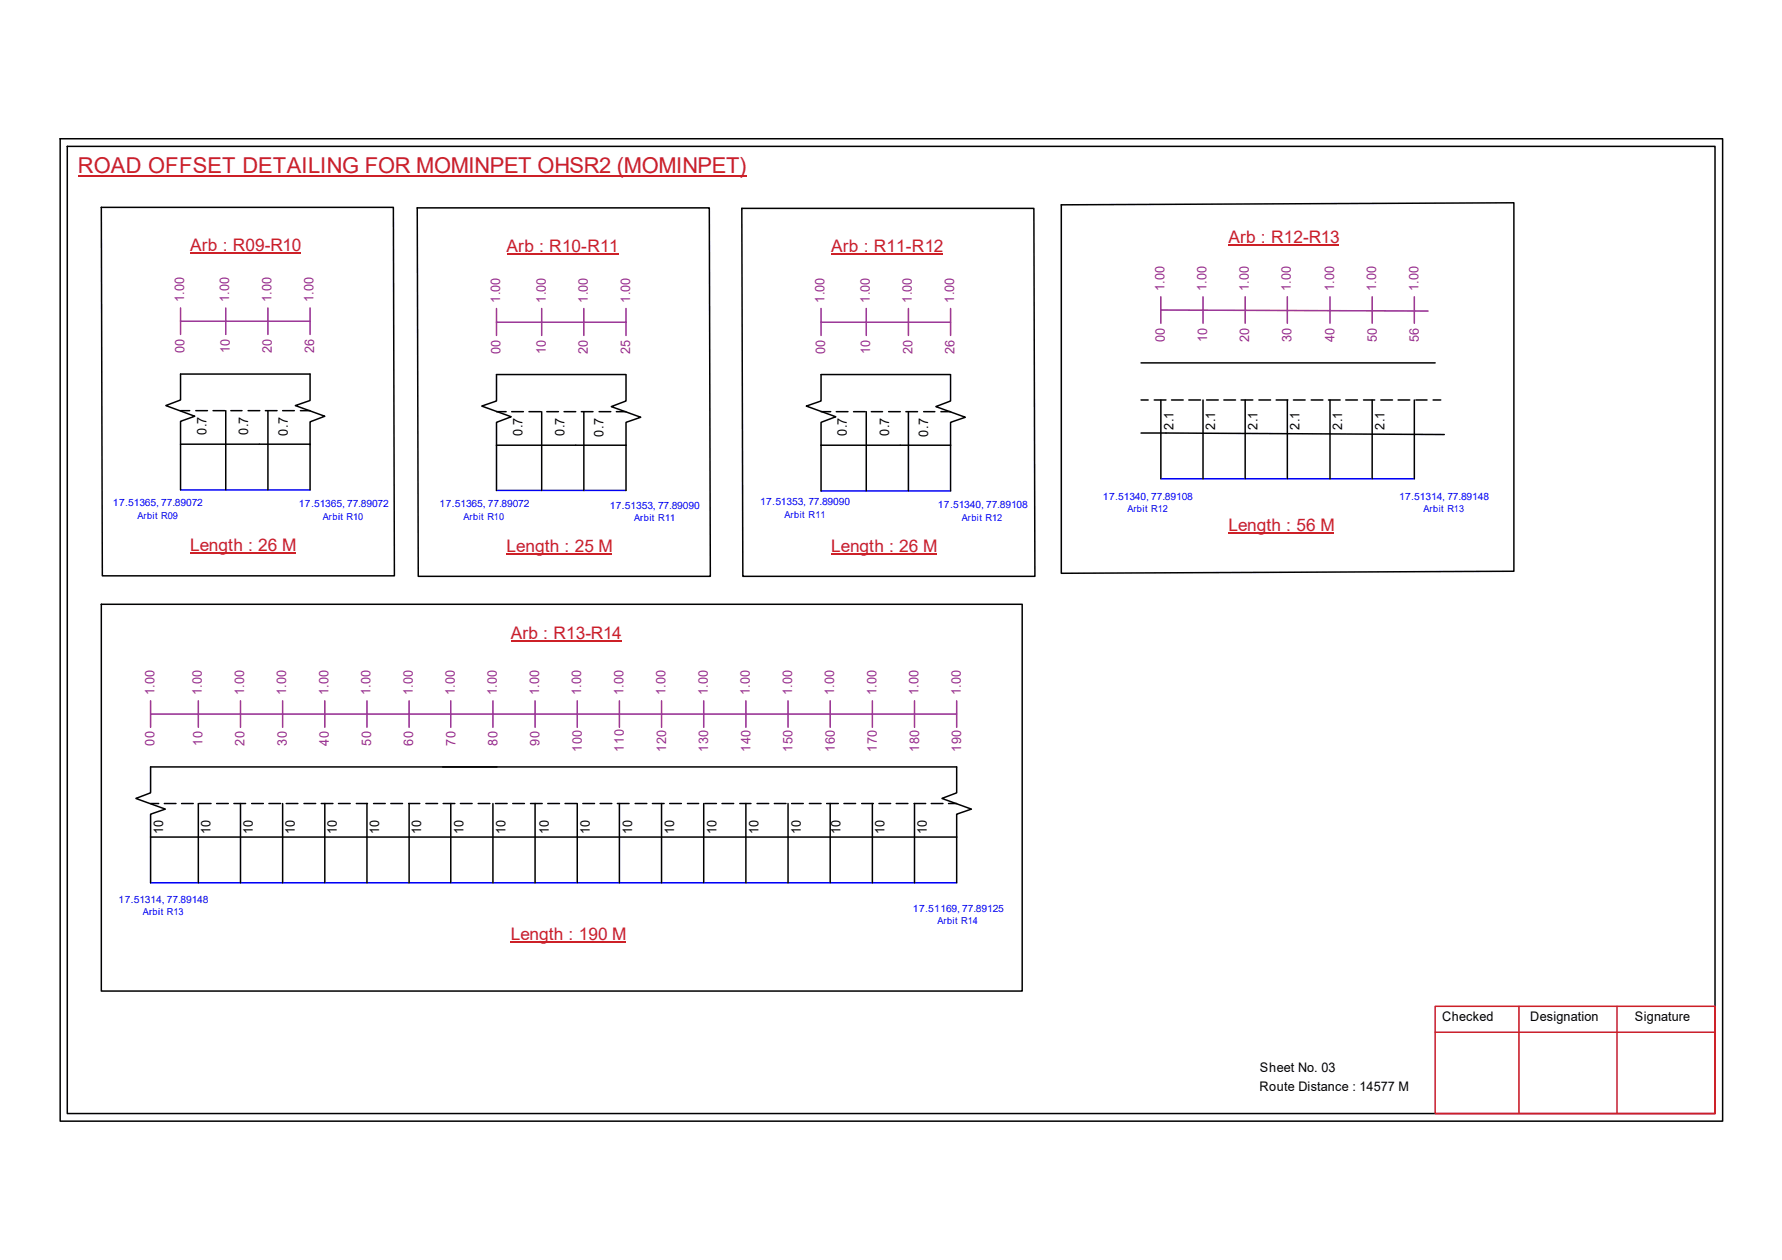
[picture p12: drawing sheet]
<svg xmlns="http://www.w3.org/2000/svg" width="297mm" height="210mm" viewBox="0 0 297 210" stroke-linecap="round" stroke-linejoin="round" font-family="sans-serif">
<g fill="none" stroke="#000" stroke-width=".25">
<path d="M10 23.1h277.1v163.7h-277.1zM11.2 24.4h274.7v161.1h-274.7zM16.9 34.5h48.7l.1 61.4h-48.6zM69.6 34.6h48.6l.2 61.4h-48.7zM123.7 34.7h48.6l.2 61.3h-48.7zM176.9 34.1l75.4-.3v61.4l-75.4 .3zM30.1 74v-3.8l2.4-.9-4.9-1.7 2.5-1v-4.3h21.6v4.4l-2.5 .9 4.9 1.7-2.4 1v3.8M30.1 74h21.6v7.6M30.1 68.4h1.5M30.1 74v7.6M32.6 68.4h2M35.5 68.4h2"/>
<path d="M37.6 68.4v13.2M38.5 68.4h1.8M41.4 68.4h1.9M44.2 68.4h2M44.7 68.4v13.2M47.1 68.4h2M50.1 68.4h1.6M82.8 74.2h21.5M82.8 68.6h1.6M82.8 74.2v7.5M85.3 68.6h1.9M88.2 68.6h1.9"/>
<path d="M90.3 68.6v13.1M91.1 68.6h2M94 68.6h2M96.9 68.6h1.9M97.3 68.6v13.1M99.9 68.6h1.9M102.7 68.6h1.6M104.3 62.4h-21.5v4.4l-2.5 .8 4.9 1.8-2.4 1v3.8M104.3 62.5v4.3l-2.4 .9 4.9 1.8-2.5 .9v3.8M104.3 74.2v7.5M136.9 74.2h21.6M136.9 68.6h1.6"/>
<path d="M136.9 74.2v7.6M139.4 68.6h1.9M142.3 68.6h1.9M144.4 68.6v13.2M145.2 68.6h1.9M148.1 68.6h2M151 68.6h1.9M151.4 68.6v13.2M154 68.6h1.8M156.8 68.6h1.7M158.5 62.4h-21.6v4.4l-2.5 .8 4.9 1.8-2.4 1v3.8M158.5 62.5v4.3l-2.5 .9 4.9 1.8-2.4 .9v3.8"/>
<path d="M158.5 74.2v7.6M190.2 72.1l50.5 .3M190.2 66.6h1.2M190.2 60.5h49M192.4 66.6h1.9M193.5 66.6v13.2M195.3 66.6h1.9M198.2 66.6h1.9M200.5 66.6v13.2M201.1 66.6h2M204 66.6h1.9M206.9 66.6h1.9"/>
<path d="M207.6 66.6v13.2M209.8 66.6h2M212.7 66.6h2M214.6 66.6v13.2M215.6 66.6h1.9M218.6 66.6h1.9M221.4 66.6h2M221.7 66.6v13.2M224.3 66.6h2M227.3 66.6h1.8M228.7 66.6v13.2M230.2 66.6h1.9"/>
<path d="M233 66.6h2M235.8 66.6v13.2M236 66.6h1.9M238.9 66.6h1.3M16.9 100.7h153.5v64.4h-153.5zM25.1 139.4v-3.8l2.5-.8-5-1.8 2.5-.9v-4.3h134.4v4.3l-2.5 .9 4.9 1.8-2.4 .8v3.8M25.1 139.4h134.4M25.1 133.9h1.4M25.1 139.4v7.7M27.4 133.9h1.9M30.3 133.9h1.9M33.1 133.9v13.2"/>
<path d="M33.2 133.9h2M36.1 133.9h2M39 133.9h1.9M40.1 133.9v13.2M41.9 133.9h2M44.8 133.9h2M47.1 133.9v13.2M47.7 133.9h2M50.7 133.9h1.9M53.5 133.9h2M54.1 133.9v13.2M56.4 133.9h2"/>
<path d="M59.4 133.9h1.9M61.2 133.9v13.2M62.3 133.9h1.9M65.1 133.9h2M68.1 133.9h1.9M68.2 133.9v13.2M71 133.9h1.9M73.9 133.9h1.9M75.1 133.9v13.2M76.7 133.9h2M79.7 133.9h2M82.2 133.9v13.2"/>
<path d="M82.6 133.9h1.9M85.5 133.9h1.9M88.4 133.9h2M89.2 133.9v13.2M91.3 133.9h2M94.2 133.9h1.9M96.2 133.9v13.2M97.2 133.9h1.9M100 133.9h2M102.9 133.9h2M103.2 133.9v13.2M105.9 133.9h1.9"/>
<path d="M108.8 133.9h1.9M110.3 133.9v13.2M111.6 133.9h2M114.6 133.9h1.9M117.3 133.9v13.2M117.5 133.9h1.9M120.4 133.9h1.9M123.3 133.9h1.9M124.3 133.9v13.2M126.2 133.9h1.9M129.1 133.9h1.9M131.4 133.9v13.2"/>
<path d="M131.9 133.9h2M134.9 133.9h2M137.8 133.9h1.9M138.4 133.9v13.2M140.7 133.9h1.9M143.6 133.9h2M145.4 133.9v13.2M146.5 133.9h2M149.4 133.9h1.9M152.4 133.9h1.9M152.4 133.9v13.2M155.2 133.9h2"/>
<path d="M158.1 133.9h1.4M159.5 139.4v7.7"/>
</g>
<path d="M239.2 167.6h46.7v17.9h-46.7zM239.2 172h46.7M253.2 167.6v17.9M269.5 167.6v17.9" fill="none" stroke="#cc1f26" stroke-width=".25"/>
<path d="M13 29.3h111.4" fill="none" stroke="#cd2027" stroke-width=".25"/>
<path d="M193.5 79.8h42.3M30.1 81.6h21.6M82.8 81.7h21.5M136.9 81.8h21.6M25.1 147.1h134.4" fill="none" stroke="#00f" stroke-width=".25"/>
<g fill="none" stroke="#93278f" stroke-width=".25">
<path d="M30.1 53.5h21.6M30.1 51.3v4.4M37.6 51.3v4.4M44.7 51.3v4.4M51.7 51.3v4.4M82.8 53.7h21.5M82.8 51.4v4.5M90.3 51.4v4.5M97.3 51.4v4.5M104.3 51.4v4.5M136.9 53.7h21.6M136.9 51.4v4.5"/>
<path d="M144.4 51.4v4.5M151.4 51.4v4.5M158.5 51.4v4.5M193.5 51.6l44.5 .2M193.5 49.4v4.4M200.5 49.4v4.4M207.6 49.4v4.4M214.6 49.4v4.4M221.7 49.4v4.4M228.7 49.4v4.4M235.8 49.4v4.4M25.1 119h134.4"/>
<path d="M25.1 116.8v4.4M33.1 116.8v4.4M40.1 116.8v4.4M47.1 116.8v4.4M54.1 116.8v4.4M61.2 116.8v4.4M68.2 116.8v4.4M75.1 116.8v4.4M82.2 116.8v4.4M89.2 116.8v4.4M96.2 116.8v4.4M103.2 116.8v4.4"/>
<path d="M110.3 116.8v4.4M117.3 116.8v4.4M124.3 116.8v4.4M131.4 116.8v4.4M138.4 116.8v4.4M145.4 116.8v4.4M152.4 116.8v4.4M159.5 116.8v4.4"/>
</g>
<path d="M31.7 42.1h18.5M84.5 42.2h18.6M138.6 42.2h18.6M204.8 40.8h18.4M31.7 92.2h17.6M84.5 92.4h17.6M138.6 92.4h17.6M204.8 88.8h17.6M85.1 106.8h18.5M85.1 156.9h19.2" fill="none" stroke="#cd2027" stroke-width=".17"/>
<text font-size="3.6" fill="#cd2027" x="13" y="28.9">ROAD OFFSET DETAILING FOR MOMINPET OHSR2 (MOMINPET)</text>
<g font-size="2.9" fill="#cd2027">
<text x="31.7" y="41.7">Arb : R09-R10</text>
<text x="84.5" y="41.9">Arb : R10-R11</text>
<text x="138.6" y="41.9">Arb : R11-R12</text>
<text x="204.8" y="40.5">Arb : R12-R13</text>
<text x="204.8" y="88.5">Length : 56 M</text>
<text x="31.7" y="91.9">Length : 26 M</text>
<text x="84.5" y="92">Length : 25 M</text>
<text x="138.6" y="92">Length : 26 M</text>
<text x="85.1" y="106.4">Arb : R13-R14</text>
<text x="85.1" y="156.5">Length : 190 M</text>
</g>
<g font-size="2.2" fill="#93278f">
<text x="30.7" y="50.4" transform="rotate(-90 30.7 50.4)">1.00</text>
<text x="38.2" y="50.4" transform="rotate(-90 38.2 50.4)">1.00</text>
<text x="45.3" y="50.4" transform="rotate(-90 45.3 50.4)">1.00</text>
<text x="52.3" y="50.4" transform="rotate(-90 52.3 50.4)">1.00</text>
<text x="83.4" y="50.5" transform="rotate(-90 83.4 50.5)">1.00</text>
<text x="91" y="50.5" transform="rotate(-90 91 50.5)">1.00</text>
<text x="98" y="50.5" transform="rotate(-90 98 50.5)">1.00</text>
<text x="105" y="50.5" transform="rotate(-90 105 50.5)">1.00</text>
<text x="137.5" y="50.5" transform="rotate(-90 137.5 50.5)">1.00</text>
<text x="145" y="50.5" transform="rotate(-90 145 50.5)">1.00</text>
<text x="152" y="50.5" transform="rotate(-90 152 50.5)">1.00</text>
<text x="159" y="50.5" transform="rotate(-90 159 50.5)">1.00</text>
<text x="194.1" y="48.5" transform="rotate(-90 194.1 48.5)">1.00</text>
<text x="201.1" y="48.5" transform="rotate(-90 201.1 48.5)">1.00</text>
<text x="208.1" y="48.5" transform="rotate(-90 208.1 48.5)">1.00</text>
<text x="215.2" y="48.5" transform="rotate(-90 215.2 48.5)">1.00</text>
<text x="222.4" y="48.5" transform="rotate(-90 222.4 48.5)">1.00</text>
<text x="229.4" y="48.5" transform="rotate(-90 229.4 48.5)">1.00</text>
<text x="236.4" y="48.5" transform="rotate(-90 236.4 48.5)">1.00</text>
<text x="30.8" y="58.8" transform="rotate(-90 30.8 58.8)">00</text>
<text x="38.3" y="58.8" transform="rotate(-90 38.3 58.8)">10</text>
<text x="45.3" y="58.8" transform="rotate(-90 45.3 58.8)">20</text>
<text x="52.4" y="58.8" transform="rotate(-90 52.4 58.8)">26</text>
<text x="83.4" y="58.9" transform="rotate(-90 83.4 58.9)">00</text>
<text x="91" y="58.9" transform="rotate(-90 91 58.9)">10</text>
<text x="98" y="58.9" transform="rotate(-90 98 58.9)">20</text>
<text x="105" y="58.9" transform="rotate(-90 105 58.9)">25</text>
<text x="137.5" y="58.9" transform="rotate(-90 137.5 58.9)">00</text>
<text x="145.1" y="58.9" transform="rotate(-90 145.1 58.9)">10</text>
<text x="152.1" y="58.9" transform="rotate(-90 152.1 58.9)">20</text>
<text x="159.1" y="58.9" transform="rotate(-90 159.1 58.9)">26</text>
<text x="194.2" y="57" transform="rotate(-90 194.2 57)">00</text>
<text x="201.2" y="57" transform="rotate(-90 201.2 57)">10</text>
<text x="208.2" y="57" transform="rotate(-90 208.2 57)">20</text>
<text x="215.3" y="57" transform="rotate(-90 215.3 57)">30</text>
<text x="222.5" y="57" transform="rotate(-90 222.5 57)">40</text>
<text x="229.5" y="57" transform="rotate(-90 229.5 57)">50</text>
<text x="236.5" y="57" transform="rotate(-90 236.5 57)">56</text>
<text x="25.8" y="115.8" transform="rotate(-90 25.8 115.8)">1.00</text>
<text x="33.7" y="115.8" transform="rotate(-90 33.7 115.8)">1.00</text>
<text x="40.7" y="115.8" transform="rotate(-90 40.7 115.8)">1.00</text>
<text x="47.7" y="115.8" transform="rotate(-90 47.7 115.8)">1.00</text>
<text x="54.7" y="115.8" transform="rotate(-90 54.7 115.8)">1.00</text>
<text x="61.8" y="115.8" transform="rotate(-90 61.8 115.8)">1.00</text>
<text x="68.8" y="115.8" transform="rotate(-90 68.8 115.8)">1.00</text>
<text x="75.8" y="115.8" transform="rotate(-90 75.8 115.8)">1.00</text>
<text x="82.8" y="115.8" transform="rotate(-90 82.8 115.8)">1.00</text>
<text x="89.9" y="115.8" transform="rotate(-90 89.9 115.8)">1.00</text>
<text x="96.9" y="115.8" transform="rotate(-90 96.9 115.8)">1.00</text>
<text x="103.9" y="115.8" transform="rotate(-90 103.9 115.8)">1.00</text>
<text x="111" y="115.8" transform="rotate(-90 111 115.8)">1.00</text>
<text x="118" y="115.8" transform="rotate(-90 118 115.8)">1.00</text>
<text x="125" y="115.8" transform="rotate(-90 125 115.8)">1.00</text>
<text x="132" y="115.8" transform="rotate(-90 132 115.8)">1.00</text>
<text x="139.1" y="115.8" transform="rotate(-90 139.1 115.8)">1.00</text>
<text x="146.1" y="115.8" transform="rotate(-90 146.1 115.8)">1.00</text>
<text x="153.1" y="115.8" transform="rotate(-90 153.1 115.8)">1.00</text>
<text x="160.1" y="115.8" transform="rotate(-90 160.1 115.8)">1.00</text>
<text x="25.8" y="124.2" transform="rotate(-90 25.8 124.2)">00</text>
<text x="33.7" y="124.2" transform="rotate(-90 33.7 124.2)">10</text>
<text x="40.8" y="124.2" transform="rotate(-90 40.8 124.2)">20</text>
<text x="47.8" y="124.2" transform="rotate(-90 47.8 124.2)">30</text>
<text x="54.8" y="124.2" transform="rotate(-90 54.8 124.2)">40</text>
<text x="61.8" y="124.2" transform="rotate(-90 61.8 124.2)">50</text>
<text x="68.9" y="124.2" transform="rotate(-90 68.9 124.2)">60</text>
<text x="75.9" y="124.2" transform="rotate(-90 75.9 124.2)">70</text>
<text x="82.9" y="124.2" transform="rotate(-90 82.9 124.2)">80</text>
<text x="90" y="124.2" transform="rotate(-90 90 124.2)">90</text>
<text x="97" y="125.2" transform="rotate(-90 97 125.2)">100</text>
<text x="104" y="125.2" transform="rotate(-90 104 125.2)">110</text>
<text x="111" y="125.2" transform="rotate(-90 111 125.2)">120</text>
<text x="118.1" y="125.2" transform="rotate(-90 118.1 125.2)">130</text>
<text x="125.1" y="125.2" transform="rotate(-90 125.1 125.2)">140</text>
<text x="132.1" y="125.2" transform="rotate(-90 132.1 125.2)">150</text>
<text x="139.1" y="125.2" transform="rotate(-90 139.1 125.2)">160</text>
<text x="146.2" y="125.2" transform="rotate(-90 146.2 125.2)">170</text>
<text x="153.2" y="125.2" transform="rotate(-90 153.2 125.2)">180</text>
<text x="160.2" y="125.2" transform="rotate(-90 160.2 125.2)">190</text>
</g>
<g font-size="2.2">
<text x="195.6" y="71.6" transform="rotate(-90 195.6 71.6)">2.1</text>
<text x="202.6" y="71.6" transform="rotate(-90 202.6 71.6)">2.1</text>
<text x="209.6" y="71.6" transform="rotate(-90 209.6 71.6)">2.1</text>
<text x="216.6" y="71.6" transform="rotate(-90 216.6 71.6)">2.1</text>
<text x="223.7" y="71.6" transform="rotate(-90 223.7 71.6)">2.1</text>
<text x="230.8" y="71.6" transform="rotate(-90 230.8 71.6)">2.1</text>
<text x="34.4" y="72.5" transform="rotate(-90 34.4 72.5)">0.7</text>
<text x="41.4" y="72.5" transform="rotate(-90 41.4 72.5)">0.7</text>
<text x="48" y="72.6" transform="rotate(-90 48 72.6)">0.7</text>
<text x="87.1" y="72.6" transform="rotate(-90 87.1 72.6)">0.7</text>
<text x="94.1" y="72.6" transform="rotate(-90 94.1 72.6)">0.7</text>
<text x="100.6" y="72.7" transform="rotate(-90 100.6 72.7)">0.7</text>
<text x="141.2" y="72.6" transform="rotate(-90 141.2 72.6)">0.7</text>
<text x="148.2" y="72.6" transform="rotate(-90 148.2 72.6)">0.7</text>
<text x="154.7" y="72.7" transform="rotate(-90 154.7 72.7)">0.7</text>
<text x="27.2" y="138.9" transform="rotate(-90 27.2 138.9)">10</text>
<text x="35.1" y="138.9" transform="rotate(-90 35.1 138.9)">10</text>
<text x="42.1" y="138.9" transform="rotate(-90 42.1 138.9)">10</text>
<text x="49.1" y="138.9" transform="rotate(-90 49.1 138.9)">10</text>
<text x="56.2" y="138.9" transform="rotate(-90 56.2 138.9)">10</text>
<text x="63.2" y="138.9" transform="rotate(-90 63.2 138.9)">10</text>
<text x="70.2" y="138.9" transform="rotate(-90 70.2 138.9)">10</text>
<text x="77.3" y="138.9" transform="rotate(-90 77.3 138.9)">10</text>
<text x="84.3" y="138.9" transform="rotate(-90 84.3 138.9)">10</text>
<text x="91.5" y="138.9" transform="rotate(-90 91.5 138.9)">10</text>
<text x="98.3" y="138.9" transform="rotate(-90 98.3 138.9)">10</text>
<text x="105.4" y="138.9" transform="rotate(-90 105.4 138.9)">10</text>
<text x="112.4" y="138.9" transform="rotate(-90 112.4 138.9)">10</text>
<text x="119.4" y="138.9" transform="rotate(-90 119.4 138.9)">10</text>
<text x="126.4" y="138.9" transform="rotate(-90 126.4 138.9)">10</text>
<text x="133.5" y="138.9" transform="rotate(-90 133.5 138.9)">10</text>
<text x="140.1" y="138.9" transform="rotate(-90 140.1 138.9)">10</text>
<text x="147.4" y="138.9" transform="rotate(-90 147.4 138.9)">10</text>
<text x="154.5" y="138.9" transform="rotate(-90 154.5 138.9)">10</text>
<text x="240.4" y="170.1">Checked</text>
<text x="255.1" y="170.1">Designation</text>
<text x="272.5" y="170.1">Signature</text>
<text x="210" y="178.6">Sheet No. 03</text>
<text x="209.9" y="181.7">Route Distance : 14577 M</text>
</g>
<g font-size="1.7" fill="#00f">
<text x="183.9" y="83.2">17.51340, 77.89108</text>
<text x="233.2" y="83.2">17.51314, 77.89148</text>
<text x="18.8" y="84.3">17.51365, 77.89072</text>
<text x="49.8" y="84.5">17.51365, 77.89072</text>
<text x="73.3" y="84.5">17.51365, 77.89072</text>
<text x="101.6" y="84.8">17.51353, 77.89090</text>
<text x="126.7" y="84.2">17.51353, 77.89090</text>
<text x="156.3" y="84.7">17.51340, 77.89108</text>
<text x="19.8" y="150.4">17.51314, 77.89148</text>
<text x="152.2" y="151.9">17.51169, 77.89125</text>
</g>
<g font-size="1.6" fill="#00f">
<text x="22.9" y="86.4">Arbit R09</text>
<text x="53.8" y="86.6">Arbit R10</text>
<text x="77.3" y="86.6">Arbit R10</text>
<text x="105.7" y="86.9">Arbit R11</text>
<text x="130.8" y="86.3">Arbit R11</text>
<text x="160.3" y="86.8">Arbit R12</text>
<text x="187.9" y="85.3">Arbit R12</text>
<text x="237.3" y="85.3">Arbit R13</text>
<text x="23.8" y="152.5">Arbit R13</text>
<text x="156.2" y="154">Arbit R14</text>
</g>
</svg>
